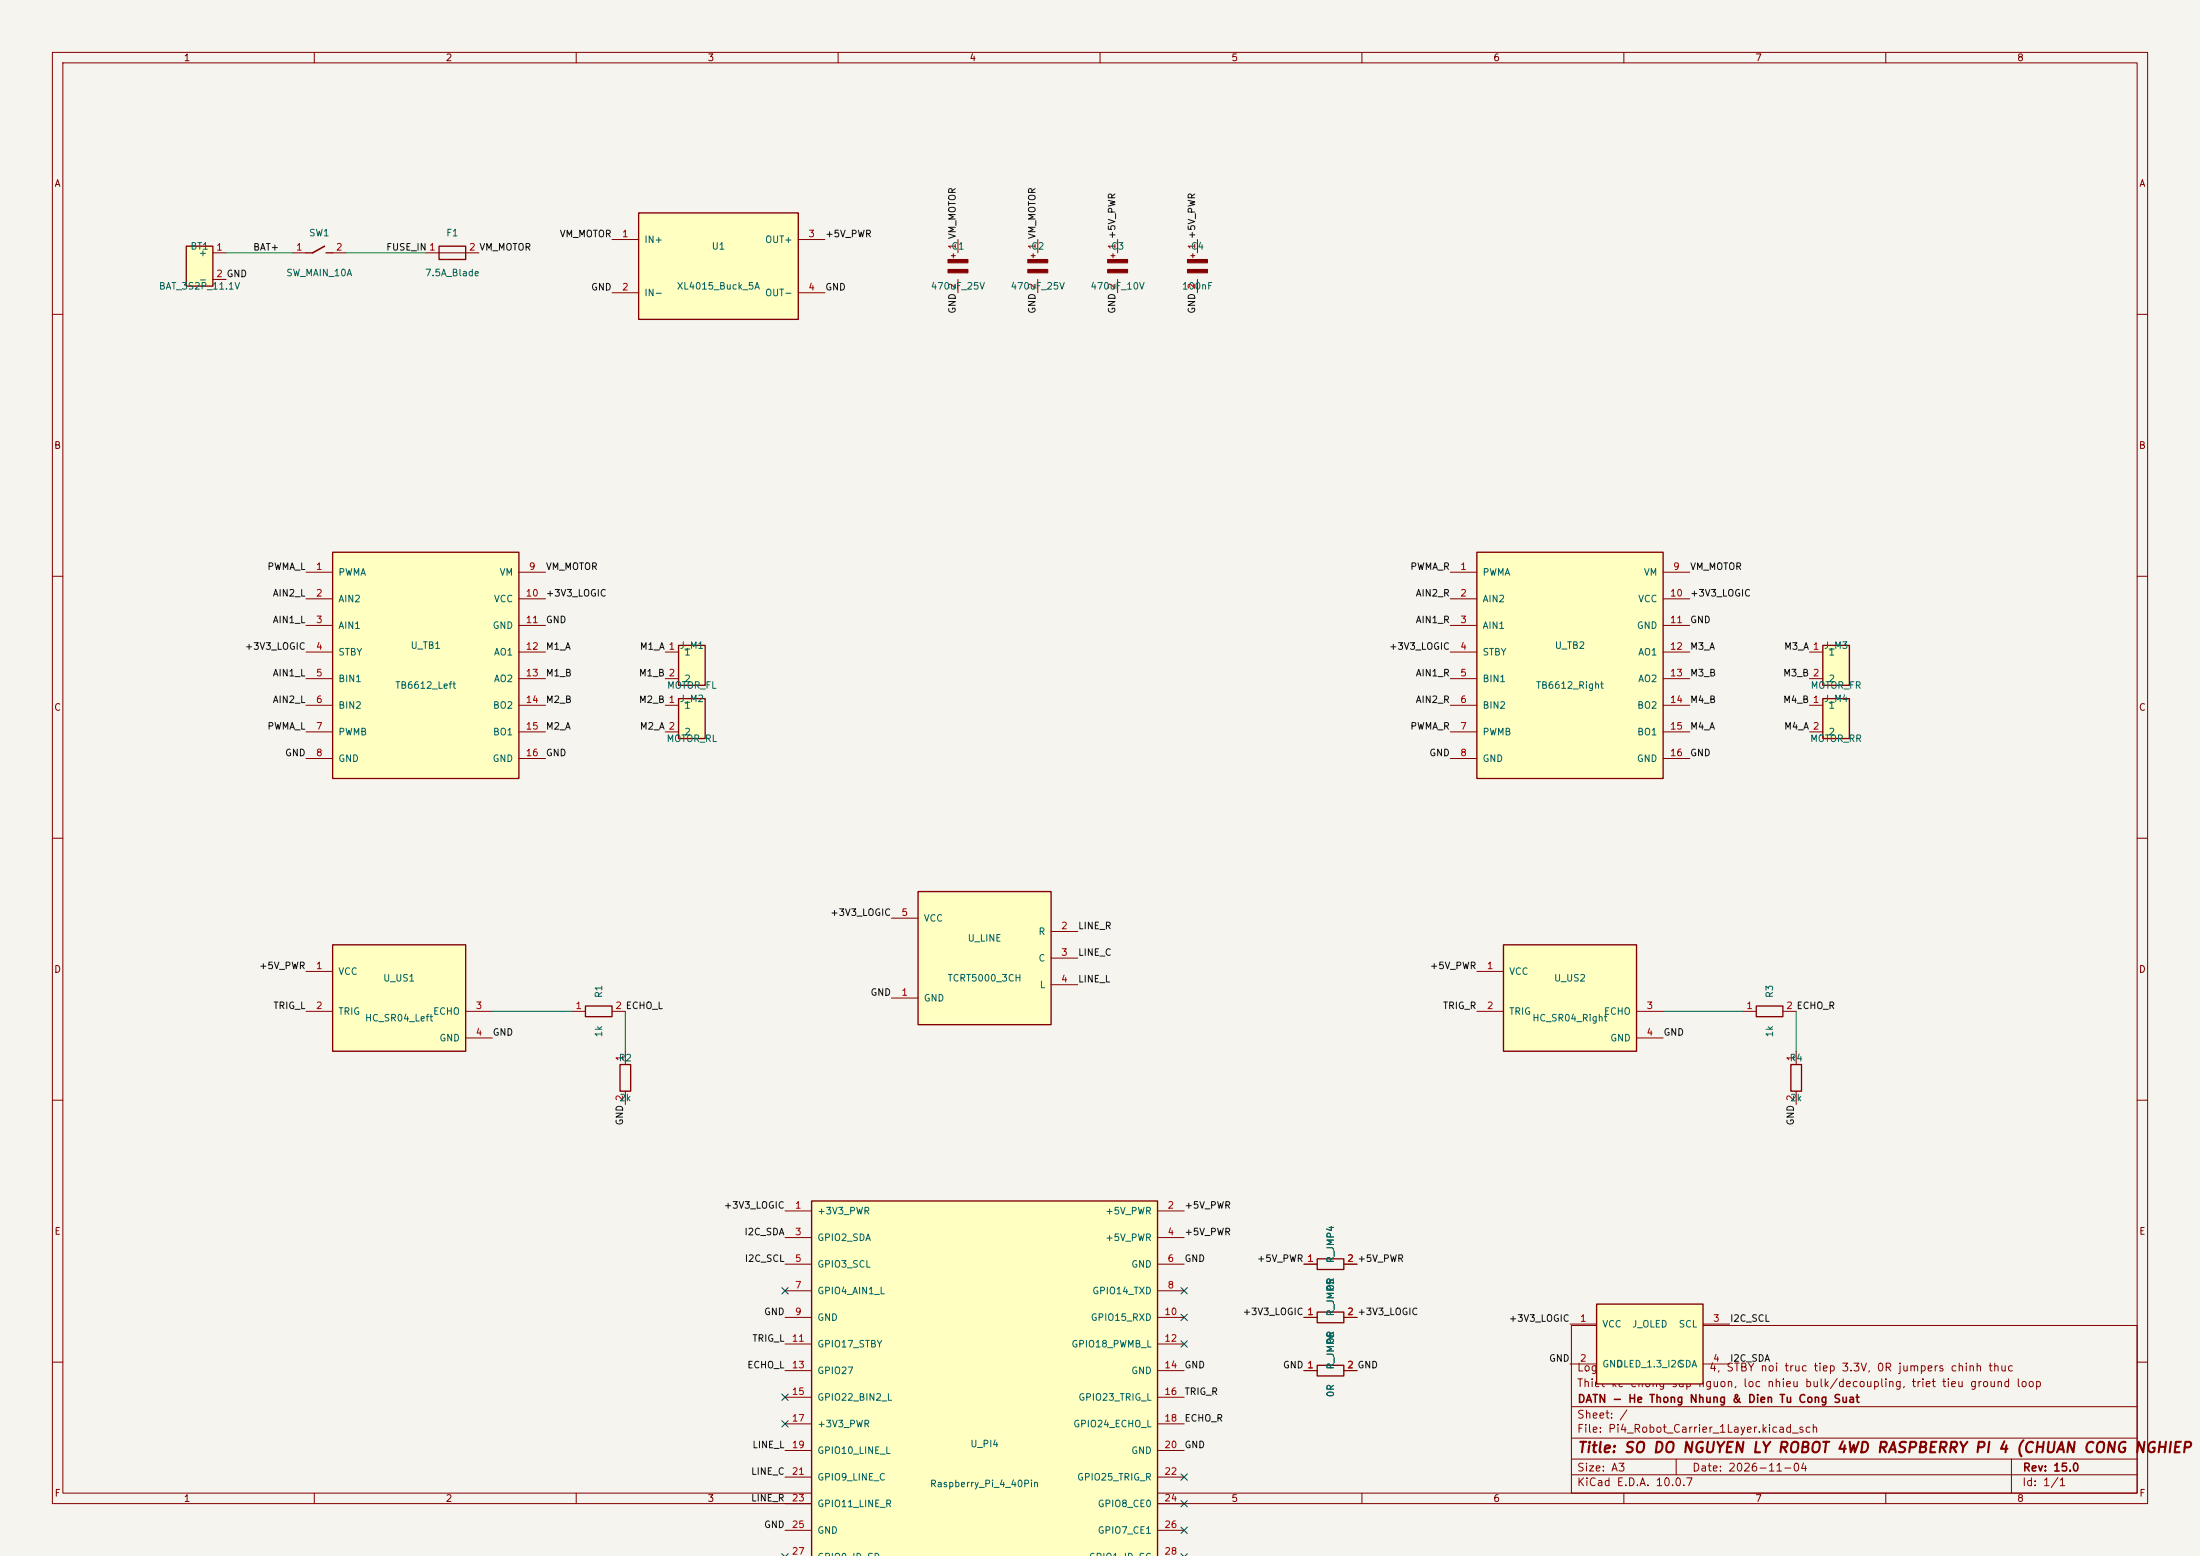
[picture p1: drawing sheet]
<svg xmlns="http://www.w3.org/2000/svg" width="420mm" height="297mm" viewBox="0 0 420 297" stroke-linecap="round" stroke-linejoin="round" font-family="sans-serif">
<path d="M0 0h420v297h-420z" fill="#f5f4ef" stroke="#f5f4ef" stroke-width=".19"/>
<g fill="none" stroke="#840000" stroke-width=".19">
<path d="M10 10h400v277h-400zM12 12h396v273h-396zM60 10v2M110 10v2M160 10v2M210 10v2M260 10v2M310 10v2M360 10v2M10 60h2M408 60h2M10 110h2"/>
<path d="M408 110h2M10 160h2M408 160h2M10 210h2M408 210h2M300 253h108v32h-108zM10 260h2M300 278.5h108M300 274.5h108M300 268.5h108M320 278.5v3M384 278.5v6.5"/>
<path d="M408 260h2M60 285v2M110 285v2M160 285v2M210 285v2M260 285v2M300 281.5h108M310 285v2M360 285v2"/>
</g>
<path d="M35.6 47h5v7.6h-5z" fill="#ffffc2"/>
<path d="M35.6 47h5v7.6h-5z" fill="none" stroke="#840000" stroke-width=".25"/>
<path d="M40.6 48.3h2.6M40.6 53.3h2.6" fill="none" stroke="#840000" stroke-width=".19"/>
<path d="M154.9 229.2h66.1v67.9h-66.1z" fill="#ffffc2"/>
<path d="M58.4 48.3h1.3M62.2 48.3h1.3M154.9 297.1v-67.9h66.1v67.9" fill="none" stroke="#840000" stroke-width=".25"/>
<g fill="none" stroke="#840000" stroke-width=".19">
<path d="M55.9 48.3h2.5M63.5 48.3h2.5M213.4 45.7v2.6M213.4 53.3v2.6M149.9 231.1h5M149.9 236.2h5M221 231.1h5.1M221 236.2h5.1M149.9 241.3h5M149.9 246.4h5M149.9 251.5h5M149.9 256.5h5"/>
<path d="M221 241.3h5.1M221 246.4h5.1M221 251.5h5.1M221 256.5h5.1M149.9 261.6h5M149.9 266.7h5M149.9 271.8h5M149.9 276.9h5M221 261.6h5.1M221 266.7h5.1M221 271.8h5.1M221 276.9h5.1"/>
<path d="M149.9 281.9h5M149.9 287h5M149.9 292.1h5M221 281.9h5.1M221 287h5.1M221 292.1h5.1"/>
</g>
<g fill="#840000" stroke="#840000" stroke-width=".2">
<path d="M211.5 49.5h3.8v.7h-3.8z"/>
<path d="M211.5 51.4h3.8v.7h-3.8z"/>
</g>
<path d="M212.1 48.8h.8M212.5 48.4v.8" fill="none" stroke="#840000" stroke-width=".2"/>
<path d="M62 47l-2.3 1.3" fill="none" stroke="#840000" stroke-width=".3"/>
<path d="M304.8 248.9h20.3v15.3h-20.3z" fill="#ffffc2"/>
<path d="M304.8 248.9h20.3v15.3h-20.3z" fill="none" stroke="#840000" stroke-width=".25"/>
<path d="M299.7 252.7h5.1M325.1 252.7h5.1M299.7 260.3h5.1M325.1 260.3h5.1" fill="none" stroke="#840000" stroke-width=".19"/>
<path d="M63.5 105.4h35.6v43.2h-35.6z" fill="#ffffc2"/>
<path d="M63.5 105.4h35.6v43.2h-35.6z" fill="none" stroke="#840000" stroke-width=".25"/>
<g fill="none" stroke="#840000" stroke-width=".19">
<path d="M58.4 109.2h5.1M58.4 114.3h5.1M58.4 119.4h5.1M99.1 109.2h5M99.1 114.3h5M99.1 119.4h5M58.4 124.5h5.1M58.4 129.5h5.1M58.4 134.6h5.1M58.4 139.7h5.1M99.1 124.5h5M99.1 129.5h5"/>
<path d="M99.1 134.6h5M99.1 139.7h5M58.4 144.8h5.1M99.1 144.8h5"/>
</g>
<path d="M129.5 123.2h5.1v7.6h-5.1z" fill="#ffffc2"/>
<path d="M129.5 123.2h5.1v7.6h-5.1zM251.5 250.4h5v2.1h-5zM251.5 240.3h5v2h-5z" fill="none" stroke="#840000" stroke-width=".25"/>
<path d="M127 124.5h2.5M127 129.5h2.5M248.9 251.5h2.6M248.9 241.3h2.6M256.5 251.5h2.6M256.5 241.3h2.6" fill="none" stroke="#840000" stroke-width=".19"/>
<path d="M129.5 133.4h5.1v7.6h-5.1z" fill="#ffffc2"/>
<path d="M83.8 47h5.1v2.5h-5.1zM129.5 133.4h5.1v7.6h-5.1zM251.5 260.6h5v2h-5z" fill="none" stroke="#840000" stroke-width=".25"/>
<path d="M81.3 48.3h2.5M88.9 48.3h2.5M127 134.6h2.5M127 139.7h2.5M248.9 261.6h2.6M256.5 261.6h2.6" fill="none" stroke="#840000" stroke-width=".19"/>
<path d="M83.8 48.3h5.1" fill="none" stroke="#840000" stroke-width=".2"/>
<path d="M121.9 40.6h30.5v20.4h-30.5z" fill="#ffffc2"/>
<path d="M121.9 40.6h30.5v20.4h-30.5zM111.8 192h5v2.1h-5z" fill="none" stroke="#840000" stroke-width=".25"/>
<path d="M116.8 45.7h5.1M116.8 55.9h5.1M152.4 45.7h5.1M152.4 55.9h5.1M109.2 193h2.6M116.8 193h2.6" fill="none" stroke="#840000" stroke-width=".19"/>
<path d="M348 133.4h5.1v7.6h-5.1z" fill="#ffffc2"/>
<path d="M348 133.4h5.1v7.6h-5.1z" fill="none" stroke="#840000" stroke-width=".25"/>
<path d="M345.4 134.6h2.6M345.4 139.7h2.6" fill="none" stroke="#840000" stroke-width=".19"/>
<path d="M175.3 170.2h25.4v25.4h-25.4z" fill="#ffffc2"/>
<path d="M175.3 170.2h25.4v25.4h-25.4zM335.3 192h5.1v2.1h-5.1zM341.9 203.2h2v5.1h-2z" fill="none" stroke="#840000" stroke-width=".25"/>
<path d="M170.2 175.3h5.1M200.7 177.8h5M170.2 190.5h5.1M200.7 182.9h5M200.7 188h5M332.7 193h2.6M340.4 193h2.5M342.9 200.7v2.5M342.9 208.3v2.5" fill="none" stroke="#840000" stroke-width=".19"/>
<path d="M287 180.3h25.4v20.4h-25.4z" fill="#ffffc2"/>
<path d="M287 180.3h25.4v20.4h-25.4z" fill="none" stroke="#840000" stroke-width=".25"/>
<path d="M281.9 185.4h5.1M281.9 193h5.1M312.4 193h5.1M312.4 198.1h5.1" fill="none" stroke="#840000" stroke-width=".19"/>
<path d="M348 123.2h5.1v7.6h-5.1z" fill="#ffffc2"/>
<path d="M348 123.2h5.1v7.6h-5.1z" fill="none" stroke="#840000" stroke-width=".25"/>
<path d="M182.9 45.7v2.6M182.9 53.3v2.6M345.4 124.5h2.6M345.4 129.5h2.6" fill="none" stroke="#840000" stroke-width=".19"/>
<g fill="#840000" stroke="#840000" stroke-width=".2">
<path d="M181 49.5h3.8v.7h-3.8z"/>
<path d="M181 51.4h3.8v.7h-3.8z"/>
</g>
<path d="M181.6 48.8h.8M182 48.4v.8" fill="none" stroke="#840000" stroke-width=".2"/>
<path d="M281.9 105.4h35.6v43.2h-35.6z" fill="#ffffc2"/>
<path d="M281.9 105.4h35.6v43.2h-35.6zM118.4 203.2h2v5.1h-2z" fill="none" stroke="#840000" stroke-width=".25"/>
<g fill="none" stroke="#840000" stroke-width=".19">
<path d="M228.6 45.7v2.6M228.6 53.3v2.6M276.9 109.2h5M276.9 114.3h5M276.9 119.4h5M317.5 109.2h5.1M317.5 114.3h5.1M317.5 119.4h5.1M276.9 124.5h5M276.9 129.5h5M276.9 134.6h5M276.9 139.7h5"/>
<path d="M317.5 124.5h5.1M317.5 129.5h5.1M317.5 134.6h5.1M317.5 139.7h5.1M276.9 144.8h5M317.5 144.8h5.1M119.4 200.7v2.5M119.4 208.3v2.5"/>
</g>
<g fill="#840000" stroke="#840000" stroke-width=".2">
<path d="M226.7 49.5h3.8v.7h-3.8z"/>
<path d="M226.7 51.4h3.8v.7h-3.8z"/>
</g>
<path d="M227.3 48.8h.8M227.7 48.4v.8" fill="none" stroke="#840000" stroke-width=".2"/>
<path d="M63.5 180.3h25.4v20.4h-25.4z" fill="#ffffc2"/>
<path d="M63.5 180.3h25.4v20.4h-25.4z" fill="none" stroke="#840000" stroke-width=".25"/>
<path d="M198.1 45.7v2.6M198.1 53.3v2.6M58.4 185.4h5.1M58.4 193h5.1M88.9 193h5.1M88.9 198.1h5.1M248.9 251.5h2.6M248.9 241.3h2.6M256.5 251.5h2.6M256.5 241.3h2.6M248.9 261.6h2.6M256.5 261.6h2.6" fill="none" stroke="#840000" stroke-width=".19"/>
<g fill="#840000" stroke="#840000" stroke-width=".2">
<path d="M196.2 49.5h3.8v.7h-3.8z"/>
<path d="M196.2 51.4h3.8v.7h-3.8z"/>
</g>
<path d="M196.8 48.8h.8M197.2 48.4v.8" fill="none" stroke="#840000" stroke-width=".2"/>
<path d="M43.2 48.3h12.7M66 48.3h15.3M94 193h15.2M119.4 193v7.7M317.5 193h15.2M342.9 193v7.7" fill="none" stroke="#009600" stroke-width=".19"/>
<g fill="none" stroke="#000084" stroke-width=".19">
<path d="M149.3 245.8l1.2 1.2M150.5 245.8l-1.2 1.2M225.5 245.8l1.2 1.2M225.5 250.9l1.2 1.2M225.5 255.9l1.2 1.2M226.7 245.8l-1.2 1.2M226.7 250.9l-1.2 1.2M226.7 255.9l-1.2 1.2M149.3 266.1l1.2 1.2M149.3 271.2l1.2 1.2M150.5 266.1l-1.2 1.2M150.5 271.2l-1.2 1.2"/>
<path d="M149.3 296.6l.4 .5M150.5 296.6l-.5 .5M225.5 291.5l1.2 1.2M225.5 281.3l1.2 1.2M225.5 286.4l1.2 1.2M225.5 296.6l.4 .5M226.7 291.5l-1.2 1.2M226.7 281.3l-1.2 1.2M226.7 286.4l-1.2 1.2M226.7 296.6l-.5 .5"/>
</g>
<text font-size="2" fill="#840000" x="301" y="277.8">Title: SO DO NGUYEN LY ROBOT 4WD RASPBERRY PI 4 (CHUAN CONG NGHIEP -</text>
<g font-size="1.5" fill="#840000">
<text x="300.9" y="262.1">Logic 3.3V bao ve Pi</text>
<text x="326.2" y="262.1">4, STBY noi truc tiep 3.3V, 0R jumpers chinh thuc</text>
<text x="300.9" y="265.1">Thiet ke chong sap nguon, loc nhieu bulk/decoupling, triet tieu ground loop</text>
<text x="301" y="268.1">DATN - He Thong Nhung &amp; Dien Tu Cong Suat</text>
<text x="300.9" y="273.8">File: Pi4_Robot_Carrier_1Layer.kicad_sch</text>
<text x="300.9" y="271.1">Sheet: /</text>
<text x="300.9" y="281.2">Size: A3</text>
<text x="322.9" y="281.2">Date: 2026-11-04</text>
<text x="386" y="281.2">Rev: 15.0</text>
<text x="300.9" y="284">KiCad E.D.A. 10.0.7</text>
<text x="385.9" y="284">Id: 1/1</text>
</g>
<g font-size="1.3" fill="#840000">
<text x="35" y="12">1</text>
<text x="85" y="12">2</text>
<text x="135" y="12">3</text>
<text x="185" y="12">4</text>
<text x="235" y="12">5</text>
<text x="285" y="12">6</text>
<text x="335" y="12">7</text>
<text x="385" y="12">8</text>
<text x="10.3" y="36">A</text>
<text x="408.3" y="36">A</text>
<text x="10.2" y="86">B</text>
<text x="408.2" y="86">B</text>
<text x="10.2" y="136">C</text>
<text x="408.2" y="136">C</text>
<text x="10.2" y="186">D</text>
<text x="408.2" y="186">D</text>
<text x="10.3" y="236">E</text>
<text x="408.3" y="236">E</text>
<text x="10.3" y="286">F</text>
<text x="35" y="287">1</text>
<text x="85" y="287">2</text>
<text x="135" y="287">3</text>
<text x="235" y="287">5</text>
<text x="285" y="287">6</text>
<text x="335" y="287">7</text>
<text x="385" y="287">8</text>
<text x="408.3" y="286">F</text>
</g>
<g font-size="1.3" fill="#006464">
<text x="36.2" y="48">BT1</text>
<text x="58.9" y="45.4">SW1</text>
<text x="85.1" y="45.4">F1</text>
<text x="122.9" y="46.7">IN+</text>
<text x="135.8" y="48">U1</text>
<text x="146" y="46.7">OUT+</text>
<text x="181.5" y="48">C1</text>
<text x="196.8" y="48">C2</text>
<text x="212" y="48">C3</text>
<text x="227.2" y="48">C4</text>
<text x="37.8" y="49.2">+</text>
<text x="54.5" y="53">SW_MAIN_10A</text>
<text x="81" y="53">7.5A_Blade</text>
<text x="30.2" y="55.6">BAT_3S2P_11.1V</text>
<text x="37.8" y="54.3">-</text>
<text x="122.9" y="56.8">IN-</text>
<text x="129.1" y="55.6">XL4015_Buck_5A</text>
<text x="146" y="56.8">OUT-</text>
<text x="177.6" y="55.6">470uF_25V</text>
<text x="192.8" y="55.6">470uF_25V</text>
<text x="208.1" y="55.6">470uF_10V</text>
<text x="225.5" y="55.6">100nF</text>
<text x="64.5" y="110.2">PWMA</text>
<text x="95.3" y="110.2">VM</text>
<text x="282.9" y="110.2">PWMA</text>
<text x="313.7" y="110.2">VM</text>
<text x="64.5" y="115.3">AIN2</text>
<text x="94.2" y="115.3">VCC</text>
<text x="282.9" y="115.3">AIN2</text>
<text x="312.6" y="115.3">VCC</text>
<text x="64.5" y="120.3">AIN1</text>
<text x="64.5" y="125.4">STBY</text>
<text x="78.3" y="124.2">U_TB1</text>
<text x="93.9" y="120.3">GND</text>
<text x="94.2" y="125.4">AO1</text>
<text x="129.7" y="124.2">J_M1</text>
<text x="130.5" y="125.4">1</text>
<text x="282.9" y="120.3">AIN1</text>
<text x="282.9" y="125.4">STBY</text>
<text x="296.7" y="124.2">U_TB2</text>
<text x="312.4" y="120.3">GND</text>
<text x="312.6" y="125.4">AO1</text>
<text x="348.1" y="124.2">J_M3</text>
<text x="349" y="125.4">1</text>
<text x="64.5" y="130.5">BIN1</text>
<text x="75.3" y="131.8">TB6612_Left</text>
<text x="94.2" y="130.5">AO2</text>
<text x="127.2" y="131.8">MOTOR_FL</text>
<text x="130.5" y="130.5">2</text>
<text x="282.9" y="130.5">BIN1</text>
<text x="293.1" y="131.8">TB6612_Right</text>
<text x="312.6" y="130.5">AO2</text>
<text x="345.6" y="131.8">MOTOR_FR</text>
<text x="349" y="130.5">2</text>
<text x="64.5" y="135.6">BIN2</text>
<text x="94" y="135.6">BO2</text>
<text x="129.7" y="134.3">J_M2</text>
<text x="130.5" y="135.6">1</text>
<text x="282.9" y="135.6">BIN2</text>
<text x="312.4" y="135.6">BO2</text>
<text x="348.1" y="134.3">J_M4</text>
<text x="349" y="135.6">1</text>
<text x="64.5" y="140.7">PWMB</text>
<text x="94" y="140.7">BO1</text>
<text x="127.1" y="141.9">MOTOR_RL</text>
<text x="130.5" y="140.7">2</text>
<text x="282.9" y="140.7">PWMB</text>
<text x="312.4" y="140.7">BO1</text>
<text x="345.5" y="141.9">MOTOR_RR</text>
<text x="349" y="140.7">2</text>
<text x="64.5" y="145.7">GND</text>
<text x="93.9" y="145.7">GND</text>
<text x="282.9" y="145.7">GND</text>
<text x="312.4" y="145.7">GND</text>
<text x="176.2" y="176.2">VCC</text>
<text x="198.1" y="178.8">R</text>
<text x="184.6" y="180">U_LINE</text>
<text x="198.1" y="183.8">C</text>
<text x="64.5" y="186.4">VCC</text>
<text x="73" y="187.7">U_US1</text>
<text x="115.3" y="190.6" transform="rotate(-90 115.3 190.6)">R1</text>
<text x="176.2" y="191.5">GND</text>
<text x="180.8" y="187.7">TCRT5000_3CH</text>
<text x="198.4" y="188.9">L</text>
<text x="288" y="186.4">VCC</text>
<text x="296.6" y="187.7">U_US2</text>
<text x="338.8" y="190.6" transform="rotate(-90 338.8 190.6)">R3</text>
<text x="64.5" y="194">TRIG</text>
<text x="69.6" y="195.3">HC_SR04_Left</text>
<text x="82.6" y="194">ECHO</text>
<text x="288" y="194">TRIG</text>
<text x="292.4" y="195.3">HC_SR04_Right</text>
<text x="306.1" y="194">ECHO</text>
<text x="83.8" y="199.1">GND</text>
<text x="115.3" y="198.1" transform="rotate(-90 115.3 198.1)">1k</text>
<text x="118" y="202.9">R2</text>
<text x="307.3" y="199.1">GND</text>
<text x="338.8" y="198.1" transform="rotate(-90 338.8 198.1)">1k</text>
<text x="341.5" y="202.9">R4</text>
<text x="118.1" y="210.5">2k</text>
<text x="341.7" y="210.5">2k</text>
<text x="155.9" y="232.1">+3V3_PWR</text>
<text x="210.9" y="232.1">+5V_PWR</text>
<text x="155.9" y="237.2">GPIO2_SDA</text>
<text x="210.9" y="237.2">+5V_PWR</text>
<text x="155.9" y="242.3">GPIO3_SCL</text>
<text x="215.9" y="242.3">GND</text>
<text x="255" y="241.2" transform="rotate(-90 255 241.2)">R_JMP4</text>
<text x="155.9" y="247.3">GPIO4_AIN1_L</text>
<text x="208.4" y="247.3">GPIO14_TXD</text>
<text x="255" y="251.3" transform="rotate(-90 255 251.3)">R_JMP5</text>
<text x="255" y="246.5" transform="rotate(-90 255 246.5)">0R</text>
<text x="155.9" y="252.4">GND</text>
<text x="155.9" y="257.5">GPIO17_STBY</text>
<text x="204.4" y="257.5">GPIO18_PWMB_L</text>
<text x="208.1" y="252.4">GPIO15_RXD</text>
<text x="255" y="256.6" transform="rotate(-90 255 256.6)">0R</text>
<text x="305.8" y="253.7">VCC</text>
<text x="311.5" y="253.7">J_OLED</text>
<text x="320.4" y="253.7">SCL</text>
<text x="155.9" y="262.6">GPIO27</text>
<text x="215.9" y="262.6">GND</text>
<text x="255" y="261.5" transform="rotate(-90 255 261.5)">R_JMP6</text>
<text x="305.8" y="261.3">GND</text>
<text x="308.4" y="261.3">OLED_1.3_I2C</text>
<text x="320.3" y="261.3">SDA</text>
<text x="155.9" y="267.7">GPIO22_BIN2_L</text>
<text x="205.8" y="267.7">GPIO23_TRIG_L</text>
<text x="255" y="266.8" transform="rotate(-90 255 266.8)">0R</text>
<text x="155.9" y="272.7">+3V3_PWR</text>
<text x="204.8" y="272.7">GPIO24_ECHO_L</text>
<text x="155.9" y="277.8">GPIO10_LINE_L</text>
<text x="185.1" y="276.6">U_PI4</text>
<text x="215.9" y="277.8">GND</text>
<text x="155.9" y="282.9">GPIO9_LINE_C</text>
<text x="155.9" y="288">GPIO11_LINE_R</text>
<text x="177.4" y="284.2">Raspberry_Pi_4_40Pin</text>
<text x="205.5" y="282.9">GPIO25_TRIG_R</text>
<text x="209.5" y="288">GPIO8_CE0</text>
<text x="155.9" y="293.1">GND</text>
<text x="209.5" y="293.1">GPIO7_CE1</text>
</g>
<g font-size="1.3" fill="#0f0f0f">
<text x="106.8" y="45.6">VM_MOTOR</text>
<text x="157.5" y="45.6">+5V_PWR</text>
<text x="48.2" y="48.1">BAT+</text>
<text x="73.6" y="48.1">FUSE_IN 1</text>
<text x="112.7" y="55.8">GND</text>
<text x="157.5" y="55.8">GND</text>
<text x="182.8" y="60" transform="rotate(-90 182.8 60)">GND 2</text>
<text x="198" y="60" transform="rotate(-90 198 60)">GND 2</text>
<text x="213.2" y="60" transform="rotate(-90 213.2 60)">GND 2</text>
<text x="228.5" y="60" transform="rotate(-90 228.5 60)">GND 2</text>
<text x="50.9" y="109.1">PWMA_L</text>
<text x="104.1" y="109.1">VM_MOTOR</text>
<text x="269.1" y="109.1">PWMA_R</text>
<text x="322.6" y="109.1">VM_MOTOR</text>
<text x="52" y="114.2">AIN2_L</text>
<text x="52" y="119.3">AIN1_L</text>
<text x="104.1" y="114.2">+3V3_LOGIC</text>
<text x="104.1" y="119.3">GND</text>
<text x="270.2" y="114.2">AIN2_R</text>
<text x="270.2" y="119.3">AIN1_R</text>
<text x="322.6" y="114.2">+3V3_LOGIC</text>
<text x="322.6" y="119.3">GND</text>
<text x="46.6" y="124.3">+3V3_LOGIC</text>
<text x="104.1" y="124.3">M1_A</text>
<text x="122.1" y="124.3">M1_A 1</text>
<text x="265.1" y="124.3">+3V3_LOGIC</text>
<text x="322.6" y="124.3">M3_A</text>
<text x="340.5" y="124.3">M3_A 1</text>
<text x="52" y="129.4">AIN1_L</text>
<text x="104.1" y="129.4">M1_B</text>
<text x="121.9" y="129.4">M1_B 2</text>
<text x="270.2" y="129.4">AIN1_R</text>
<text x="322.6" y="129.4">M3_B</text>
<text x="340.3" y="129.4">M3_B 2</text>
<text x="52" y="134.5">AIN2_L</text>
<text x="104.1" y="134.5">M2_B</text>
<text x="121.9" y="134.5">M2_B 1</text>
<text x="270.2" y="134.5">AIN2_R</text>
<text x="322.6" y="134.5">M4_B</text>
<text x="340.3" y="134.5">M4_B 1</text>
<text x="50.9" y="139.6">PWMA_L</text>
<text x="104.1" y="139.6">M2_A</text>
<text x="122.1" y="139.6">M2_A 2</text>
<text x="269.1" y="139.6">PWMA_R</text>
<text x="322.6" y="139.6">M4_A</text>
<text x="340.5" y="139.6">M4_A 2</text>
<text x="54.3" y="144.7">GND</text>
<text x="104.1" y="144.7">GND</text>
<text x="272.8" y="144.7">GND</text>
<text x="322.6" y="144.7">GND</text>
<text x="158.4" y="175.1">+3V3_LOGIC</text>
<text x="205.7" y="177.7">LINE_R</text>
<text x="49.4" y="185.3">+5V_PWR</text>
<text x="205.7" y="182.8">LINE_C</text>
<text x="272.9" y="185.3">+5V_PWR</text>
<text x="166.1" y="190.4">GND</text>
<text x="205.7" y="187.8">LINE_L</text>
<text x="52.1" y="192.9">TRIG_L</text>
<text x="94" y="198">GND</text>
<text x="275.4" y="192.9">TRIG_R</text>
<text x="317.5" y="198">GND</text>
<text x="119.3" y="214.9" transform="rotate(-90 119.3 214.9)">GND 2</text>
<text x="342.8" y="214.9" transform="rotate(-90 342.8 214.9)">GND 2</text>
<text x="138.1" y="231">+3V3_LOGIC</text>
<text x="226" y="231">+5V_PWR</text>
<text x="142" y="236.1">I2C_SDA</text>
<text x="226" y="236.1">+5V_PWR</text>
<text x="142.1" y="241.2">I2C_SCL</text>
<text x="226" y="241.2">GND</text>
<text x="239.9" y="241.2">+5V_PWR 1</text>
<text x="145.8" y="251.3">GND</text>
<text x="237.1" y="251.3">+3V3_LOGIC 1</text>
<text x="143.5" y="256.4">TRIG_L</text>
<text x="287.9" y="252.6">+3V3_LOGIC</text>
<text x="330.2" y="252.6">I2C_SCL</text>
<text x="142.6" y="261.5">ECHO_L</text>
<text x="226" y="261.5">GND</text>
<text x="244.8" y="261.5">GND 1</text>
<text x="295.6" y="260.2">GND</text>
<text x="330.2" y="260.2">I2C_SDA</text>
<text x="226" y="266.6">TRIG_R</text>
<text x="226" y="271.7">ECHO_R</text>
<text x="143.3" y="281.8">LINE_C</text>
<text x="143.5" y="276.7">LINE_L</text>
<text x="226" y="276.7">GND</text>
<text x="143.3" y="286.9">LINE_R</text>
<text x="145.8" y="292">GND</text>
</g>
<g font-size="1.3" fill="#a90000">
<text x="118.6" y="45.6">1</text>
<text x="154.2" y="45.6">3</text>
<text x="182.7" y="47.7" transform="rotate(-90 182.7 47.7)">1 VM_MOTOR</text>
<text x="198" y="47.7" transform="rotate(-90 198 47.7)">1 VM_MOTOR</text>
<text x="213.2" y="47.7" transform="rotate(-90 213.2 47.7)">1 +5V_PWR</text>
<text x="228.5" y="47.7" transform="rotate(-90 228.5 47.7)">1 +5V_PWR</text>
<text x="41.2" y="48.1">1</text>
<text x="41.2" y="53.2">2 GND</text>
<text x="56.4" y="48.1">1</text>
<text x="64" y="48.1">2</text>
<text x="89.4" y="48.1">2 VM_MOTOR</text>
<text x="118.6" y="55.7">2</text>
<text x="154.2" y="55.7">4</text>
<text x="60.2" y="109.1">1</text>
<text x="100.9" y="109.1">9</text>
<text x="278.7" y="109.1">1</text>
<text x="319.3" y="109.1">9</text>
<text x="60.2" y="114.2">2</text>
<text x="60.2" y="119.2">3</text>
<text x="100.3" y="114.2">10</text>
<text x="100.3" y="119.2">11</text>
<text x="278.7" y="114.2">2</text>
<text x="278.7" y="119.2">3</text>
<text x="318.7" y="114.2">10</text>
<text x="318.7" y="119.2">11</text>
<text x="60.2" y="124.3">4</text>
<text x="100.3" y="124.3">12</text>
<text x="278.7" y="124.3">4</text>
<text x="318.7" y="124.3">12</text>
<text x="60.2" y="129.4">5</text>
<text x="100.3" y="129.4">13</text>
<text x="278.7" y="129.4">5</text>
<text x="318.7" y="129.4">13</text>
<text x="60.2" y="134.5">6</text>
<text x="100.3" y="134.5">14</text>
<text x="278.7" y="134.5">6</text>
<text x="318.7" y="134.5">14</text>
<text x="60.2" y="139.6">7</text>
<text x="100.3" y="139.6">15</text>
<text x="278.7" y="139.6">7</text>
<text x="318.7" y="139.6">15</text>
<text x="60.2" y="144.6">8</text>
<text x="100.3" y="144.6">16</text>
<text x="278.7" y="144.6">8</text>
<text x="318.7" y="144.6">16</text>
<text x="172" y="175.1">5</text>
<text x="202.5" y="177.7">2</text>
<text x="60.2" y="185.3">1</text>
<text x="202.5" y="182.7">3</text>
<text x="283.7" y="185.3">1</text>
<text x="172" y="190.4">1</text>
<text x="202.5" y="187.8">4</text>
<text x="60.2" y="192.9">2</text>
<text x="90.7" y="192.9">3</text>
<text x="90.7" y="198">4</text>
<text x="109.8" y="192.9">1</text>
<text x="117.4" y="192.9">2 ECHO_L</text>
<text x="283.7" y="192.9">2</text>
<text x="314.2" y="192.9">3</text>
<text x="314.2" y="198">4</text>
<text x="333.3" y="192.9">1</text>
<text x="340.9" y="192.9">2 ECHO_R</text>
<text x="119.2" y="202.7" transform="rotate(-90 119.2 202.7)">1</text>
<text x="342.8" y="202.7" transform="rotate(-90 342.8 202.7)">1</text>
<text x="151.7" y="231">1</text>
<text x="222.8" y="231">2</text>
<text x="151.7" y="236.1">3</text>
<text x="222.8" y="236.1">4</text>
<text x="151.7" y="241.2">5</text>
<text x="222.8" y="241.2">6</text>
<text x="249.5" y="241.2">1</text>
<text x="257.1" y="241.2">2 +5V_PWR</text>
<text x="257.1" y="241.2">2</text>
<text x="151.7" y="246.2">7</text>
<text x="151.7" y="251.3">9</text>
<text x="222.2" y="251.3">10</text>
<text x="222.8" y="246.2">8</text>
<text x="249.5" y="251.3">1</text>
<text x="257.1" y="251.3">2 +3V3_LOGIC</text>
<text x="257.1" y="251.3">2</text>
<text x="151.1" y="256.4">11</text>
<text x="222.2" y="256.4">12</text>
<text x="301.5" y="252.6">1</text>
<text x="326.9" y="252.6">3</text>
<text x="151.1" y="261.5">13</text>
<text x="222.2" y="261.5">14</text>
<text x="249.5" y="261.5">1</text>
<text x="257.1" y="261.5">2 GND</text>
<text x="257.1" y="261.5">2</text>
<text x="301.5" y="260.2">2</text>
<text x="326.9" y="260.2">4</text>
<text x="151.1" y="266.6">15</text>
<text x="222.2" y="266.6">16</text>
<text x="151.1" y="271.6">17</text>
<text x="222.2" y="271.6">18</text>
<text x="151.1" y="276.7">19</text>
<text x="151.1" y="281.8">21</text>
<text x="222.2" y="276.7">20</text>
<text x="222.2" y="281.8">22</text>
<text x="151.1" y="286.9">23</text>
<text x="222.2" y="286.9">24</text>
<text x="151.1" y="292">25</text>
<text x="222.2" y="292">26</text>
<text x="151.1" y="297">27</text>
<text x="222.2" y="297">28</text>
</g>
</svg>
